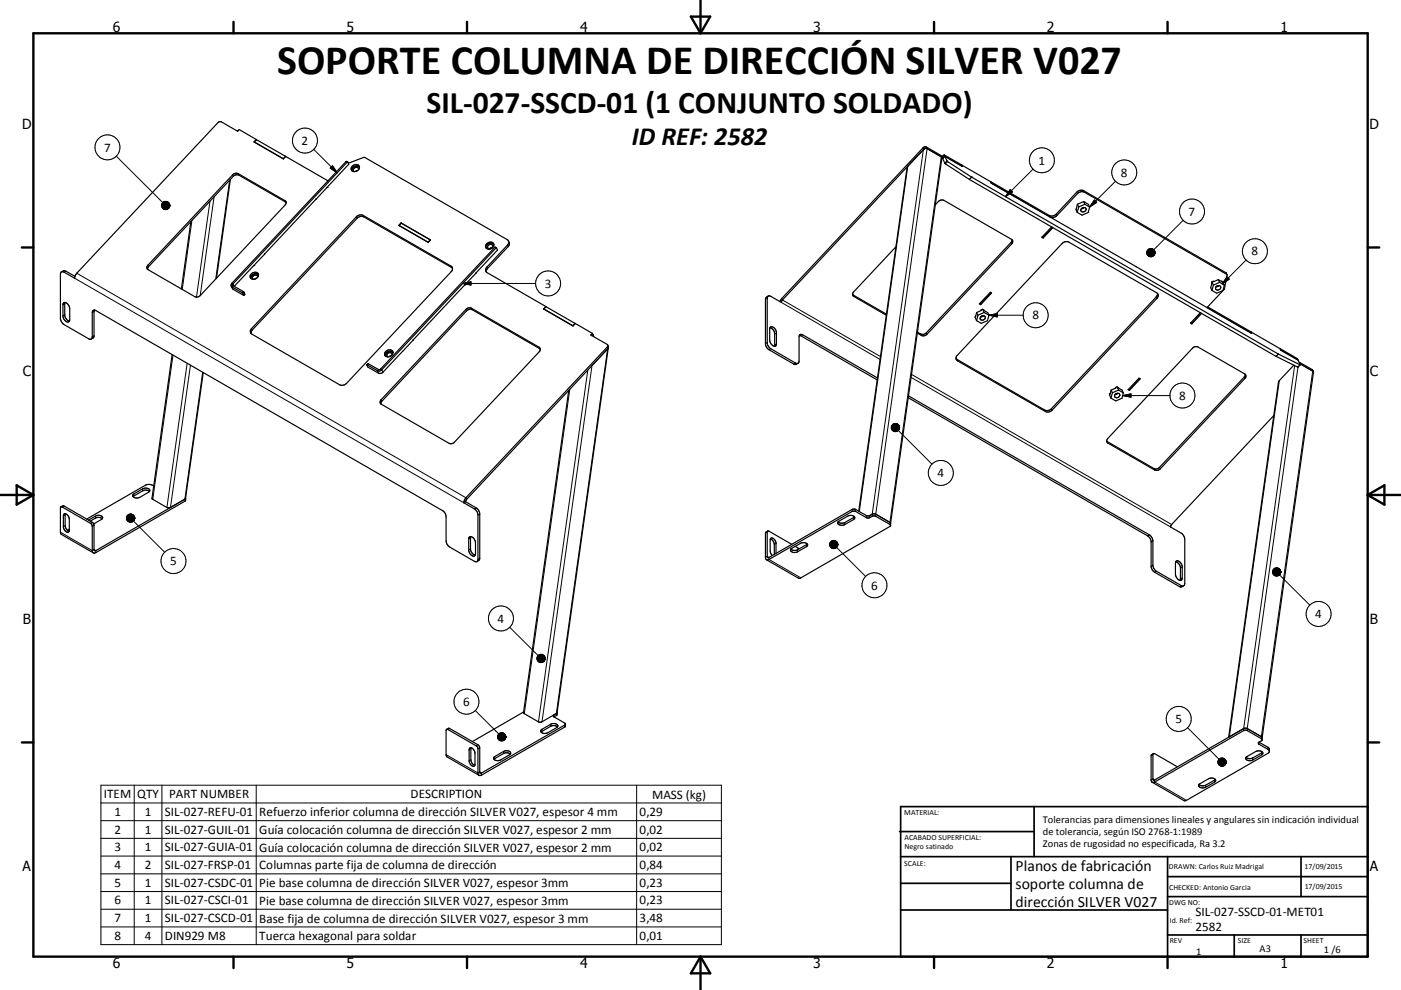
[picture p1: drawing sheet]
<svg xmlns="http://www.w3.org/2000/svg" width="420mm" height="297mm" viewBox="0 0 420 297" stroke-linecap="round" stroke-linejoin="round" font-family="sans-serif">
<g fill="none" stroke="#000" stroke-width=".36">
<path d="M69.1 53.8l-4.2 29.7M69.7 52.5a1.5 1.5 0 0 1 1.7-.4l14 8.1a.83 .83 0 0 1 0 1.3l-25.3 27.1a1.42 1.42 0 0 1-1.7 .4l-14-8.1a.82 .82 0 0 1-.1-1.3zM76.3 42.6l8.6 5M76.3 42.6v.1M76.3 42.6l.6-.7 8.7 5M76.8 41.8l-5.1-2.9-.5 .4-4.8-2.7-.9 .1-42.5 45.3-.5 .7-.1 .8-3.4-2-.6 .1M76.8 41.8l.1 .1M76.8 41.8l-.7 .8 8.9 5.1M84.9 47.6l.1 .1M85 47.7l.7-.8 12.6 7.4M85.6 46.9v.1M85.6 46.9l-.7 .7"/>
<path d="M94.8 59.7h.1M94.8 59.7l-15.5 16.5M98 56.2v.1M98 56.2l-3.2 3.5M104.3 48.6l-.6-.1-34.2 36.5-.2 .8M104.3 48.6l-34.4 36.6v.5l3.2 2M104.3 48.6l.3 .7-6.6 6.9M104.4 49l4.6-1.8 .4 .1 42.7 24.6a1.01 1.01 0 0 1 0 1.6l-6.1 6.6a1.01 1.01 0 0 0 0 1.7l17.6 10.2M105.8 49.7a1.05 1.05 0 0 1 1.4-.3 1.05 1.05 0 0 1 .4 1.4 1.17 1.17 0 0 1-1.3 .8 1.17 1.17 0 0 1-1-1.3zM107.2 51.2l-.6 .2M107.5 50.9a.74 .74 0 0 0-1-.6 .74 .74 0 0 0-.2 1.2M107.8 50.1a1.48 1.48 0 0 0-2.3 1.1"/>
<path d="M276.9 44.8l-42.3 45.2-.3 .7-3.4-1.9h-.6M277 44.8l-5 5.4-14.5 103.2M277.4 44.5l-.5 .3M277.4 44.5h.4M277.5 44.5h.3M277.5 44.5l-.5 .3M277.8 44.5l.2 .1M278 44.6l4.2 2.4 .2 .3-15.4 109.7M278 44.6l4.8 2.7 .5-.4M283.1 46.5l-.6 .4-4.8-2.8-.8 .1-42.5 45.3-.6 1M283.1 46.5l.2 .4M283.1 46.5l5.1 2.9 .2 .5"/>
<path d="M283.3 46.9l5.2 3-.2-.4M283.3 46.9l-.7 .7 .9 1.6 7.2 4.7 91.9 53M283.3 46.9l.8 1.6 7.2 4.6 91.9 53.1M288.3 49.5l8.7 5 .2 .4 34.7 20.1M288.3 49.5h-.1M297 54.5v.1M297 54.5l.2 .5M297 54.5l17.6 10.2a1.77 1.77 0 0 0 2.1-.5l6.1-6.6a1.77 1.77 0 0 1 2.1-.4l42.6 24.6 .4 .6M57.2 66.5l-2.8 20.2M76.1 79.7l-5.9 6.2M76.1 79.7h.1M79.3 76.2v.1"/>
<path d="M79.3 76.2l-3.2 3.5M85.8 60.7l-14.3-8.2-1.2 .1-25.7 27.4-.4 .8M106.8 65.1a1.75 1.75 0 0 1 2.1-.5l26.3 15.2a1.02 1.02 0 0 1 .1 1.7l-31.4 33.5a1.8 1.8 0 0 1-2.1 .4l-26.3-15.2a1.01 1.01 0 0 1-.1-1.6zM120.2 66.9l8.9 5.1-.7 .7-8.9-5.1zM120.2 66.9l.1 .1M120.3 67l-.6 .7M129 72l-.6 .7M145.9 73.2a1.14 1.14 0 0 1 1.3-.6 1.14 1.14 0 0 1 .8 1.2 1.25 1.25 0 0 1-1.2 1 1.25 1.25 0 0 1-1.2-1zM146.4 73.6a.74 .74 0 0 1 .9-.3 .74 .74 0 0 1 .4 .9 .74 .74 0 0 1-.9 .5 .57 .57 0 0 1-.6-.4 .57 .57 0 0 1 .2-.7zM147.6 74.3l-.8 .4M148.1 73.3a1.44 1.44 0 0 0-1.6-.2 1.44 1.44 0 0 0-.8 1.3M148.8 74.4l-.5-.2-34.3 36.6h-.6l-3-1.7"/>
<path d="M148.8 74.4l-34.3 36.5-.6 .4h-.6l-3.3-1.8M148.8 74.4l.4 .6-6.6 7M152.4 72.3l.3 .6-.2 .9-6.3 6.8-.4 1M268.6 74l-12.7 13.6-.3 .7M280.4 61.4l.9-.9a1.51 1.51 0 0 1 1.7-.4l20.4 11.8M303.4 71.9l.2 .5-.3 .8-25.4 27.1a1.51 1.51 0 0 1-1.7 .3l-1.2-.7M303.4 71.9l-.3 .8-25.4 27.1a1.4 1.4 0 0 1-1.7 .4l-.9-.6M312.7 71.2l.1 .2M314.8 65.1a1.78 1.78 0 0 0 2.1-.4l6.1-6.6a1.81 1.81 0 0 1 2.1-.4l42.6 24.6 .2 .3-.8 4.1-5.2 5.6M315.3 68.1l-3 3.1 .5 .2M315.5 68.2l-2.8 3-.3-.1M315.7 68.3l-2.9 3.1"/>
<path d="M318.4 73.1a1.81 1.81 0 0 1 2.1-.5l26.3 15.3a1.02 1.02 0 0 1 .1 1.6l-31.5 33.5a1.69 1.69 0 0 1-2 .4l-26.3-15.1a1.01 1.01 0 0 1-.1-1.7zM322.6 62.9l.4 .8M323 61.3l-.3 1.2M323 61.3l.4 .8M323.4 62.1l-.4 1.6M324.4 60.7l-1.4 .6M324.9 60.5l.4 .8M325 62.3a.69 .69 0 0 1 .6 .8 .69 .69 0 0 1-1 .5 .55 .55 0 0 1-.5-.4 .55 .55 0 0 1 .1-.6M325 62.3l-.8 .3M325.3 60.7l1 .6 .4 .8M325.3 61.3l1.4 .8M325.3 61.3l-1.9 .8"/>
<path d="M326.7 62.1l-.4 1.6-1.9 .8-1.4-.8M331.8 74.9l43.5 25.1-.2-.4M18.4 81.6l-.3 .6v13.3a2.46 2.46 0 0 0 1.1 1.9l7.4 4.3h.8M18.4 81.6l1.1-.4 3 1.7M19.5 90.7a2.05 2.05 0 0 1 1.4 1.9l-.1 3.7M19.5 90.7l-.5 .2-.1 .3v3.8a1.48 1.48 0 0 0 1.8 1.5l.1-.2M19.5 90.7l-.1 4a2.17 2.17 0 0 0 1.4 1.6M28.3 93l-.1 7.7-.2 .6-.6 .4M28.3 93l104.4 60.2a2.26 2.26 0 0 1 1 1.8v7.3a2.29 2.29 0 0 0 1.1 1.8l7.4 4.3 .8 .1M28.3 93l-.5 .2-.1 .6v7.2l-.3 .7M69.3 85.8l.6 1 3.2 1.9M69.3 85.8l3.4 2.1 .4 .8"/>
<path d="M73.1 87.7h.1M73.2 87.7l.2 .6-.3 .4M76.9 83.5l-.5 .2M77.2 83.2a.74 .74 0 0 0-1-.6 .74 .74 0 0 0-.2 1.2M77.5 82.4a1.47 1.47 0 0 0-2.3 1.1M77.5 82.4a1.47 1.47 0 0 1-1.5 1.4M77.5 82.4a1.25 1.25 0 0 0-1.7-.6 1.25 1.25 0 0 0-.5 1.8l.7 .2M135.7 80.5l-26.6-15.4a1.75 1.75 0 0 0-2.1 .4l-31.4 33.5-.3 1M139.4 85.4l-15.5 16.6M139.4 85.4h.1M139.8 92.7l.7-.3 .8 .1 20.3 11.6a.84 .84 0 0 1 .1 1.4l-25.4 27.1a1.4 1.4 0 0 1-1.7 .4l-20.3-11.7a.85 .85 0 0 1 0-1.4zM142.6 82h.1"/>
<path d="M142.7 82l-3.3 3.4M163.1 92.7l8.6 5M163.1 92.7v.1M163.6 92l-.6 .7 8.8 5.1 .7-.7 5.1 2.9M163.6 92l.1 .1M163.7 92l8.7 5M163.7 92l-.6 .7M171.7 97.7l.1 .1M172.4 97v.1M172.4 97l-.7 .7M230.3 88.8l-.3 .7v13.3a2.29 2.29 0 0 0 1.1 1.8l7.4 4.3 .8 .1M230.3 88.8l-.6 .5-.2 .5v13.3a2.29 2.29 0 0 0 1.1 1.8l7.6 4.4 1.1-.3"/>
<path d="M230.8 98.3a1.21 1.21 0 0 1 1.3 0 1.21 1.21 0 0 1 .6 1.1l.1 4-.3 .4-.3 .1M230.8 98.3v3.7a2.06 2.06 0 0 0 1.4 1.9M230.9 98.3a2.08 2.08 0 0 1 1.4 1.7l-.1 3.9M255.6 88.3l.4 .7 9.7 5.6M255.6 88.4l10.2 5.9M292.8 93.8l-.5 1.4 .5 1M292.8 93.8l.4 .8M293.2 94.6l-.4 1.6M293.7 91.1l.3 .1M293.9 91.2l.1 .2M294 95.1a.74 .74 0 0 1 1-.4 .74 .74 0 0 1 .4 .9 .74 .74 0 0 1-.9 .4 .56 .56 0 0 1-.6-.3 .56 .56 0 0 1 .1-.6zM294.6 92.8l-1.8 1"/>
<path d="M294.6 92.8l1.5 1 .4 .8M294.6 92.8l.4 1M294.7 94.7l-.6 .3M294.8 94.7l-.8 .4M295 93.8l1.5 .8M295 93.8l-1.8 .8M296.5 94.6l-.4 1.6-1.9 .8-1.4-.8M296.9 87.7l.4 .2-3.3 3.5-.4-.2zM297.1 87.8l-3.1 3.4M347 88l-.3 1.1-31.5 33.5a1.76 1.76 0 0 1-2 .4l-26.6-15.4M357.2 97l.1 .2M359.9 93.8l-3 3.1 .4 .3"/>
<path d="M360.1 93.9l-2.8 3.1-.3-.2M360.3 94l-3 3.2M362.1 92.1l12.9 7.4 .2 .5M363.3 84.6l-.3 1.7 .4 .9M363.3 84.6l.5 .9M363.8 85.5l-.4 1.7M364.6 86a.74 .74 0 0 1 1-.4 .74 .74 0 0 1 .4 1 .74 .74 0 0 1-1 .4 .57 .57 0 0 1-.6-.3 .57 .57 0 0 1 .2-.7zM365.2 85.7l-.5 .2M365.3 83.9l1.3 .7 .5 1M365.3 83.9l-2 .7M365.3 83.9l.3 .8M365.4 85.7l-.8 .4"/>
<path d="M365.6 84.7l1.5 .9M365.6 84.7l-1.8 .8M367.1 85.6l-.5 1.6-1.8 .8-1.4-.8M375.1 99.6l8.7 5 .2 .4 5.2 3M375.1 99.6h-.1M51.6 106.4l-6 43.1 .2 .3 4.8 2.6 4.8-2.6M60.9 111.8l-5.4 37.9M110 109.5h.1M110.4 109.1h.1M110.4 109.1l-.4 .4M115.6 105.5a1.12 1.12 0 0 1 1.4-.6 1.12 1.12 0 0 1 .7 1.2 1.25 1.25 0 0 1-1.2 1 1.25 1.25 0 0 1-1.2-1zM117.2 106.7l-.5 .3"/>
<path d="M117.5 106.5a.74 .74 0 0 0-1-.6 .74 .74 0 0 0-.2 1.2M117.8 105.7a1.45 1.45 0 0 0-2.3 1.1M123.9 102h.1M123.9 102l-9.2 9.8-.7 .2-.6-.1-3.1-1.8-.3-.6M162 104.7l-20.4-11.8a1.5 1.5 0 0 0-1.7 .4l-25.4 27.1-.3 .8M170.5 117.1l-13.5 96.7 .2 .3 4.6 2.6 .7-.2 4.4-2.5M177.6 100l-.4 .6 5 2.9M177.6 100l.2 .5M177.8 100.5l-.3 .2M177.8 100.5l.3 .5M182.2 103.5l.2 .9M182.2 103.5l-.2 .6-42.3 45.2-.7 1.5"/>
<path d="M182.4 104.4l-15.4 109.4M182.4 104.4l-42.6 45.5-.2 .6M239.3 109l.3-.7v-7.3a.65 .65 0 0 1 .3-.6 .65 .65 0 0 1 .7 0l22.5 13M239.7 100.6l23.3 13.4M272.3 119.3l71.7 41.5a2.29 2.29 0 0 1 1.1 1.8v7.3a2.29 2.29 0 0 0 1.1 1.8l7.6 4.4 1.1-.3M272.4 118.8l72.4 41.8 .8 1.4 .1 7.8 .3 .8 .7 .8 7.4 4.3 .8 .1M333.1 117l-.5 1.5 .5 1M333.1 117l.4 .8M333.5 117.8l-.4 1.7M334.3 118.3a.75 .75 0 0 1 1-.3 .75 .75 0 0 1 .4 .9 .75 .75 0 0 1-.9 .4 .57 .57 0 0 1-.6-.3 .57 .57 0 0 1 .1-.7zM334.9 116.1l-1.8 .9M334.9 116.1l1.5 .9 .4 .9"/>
<path d="M334.9 116.1l.5 .9M335 118l-.6 .2M335.1 118l-.8 .4M335.4 117l1.4 .9M335.4 117l-1.9 .8M336.8 117.9l-.4 1.6-1.9 .8-1.4-.8M338.3 116.8l.2 .1M338.5 116.9l.1 .2M341.5 113.4l.4 .2-3.3 3.5-.4-.2zM341.7 113.6l-3.2 3.3M357.5 104.5a1.36 1.36 0 0 1 1.7-.4l14 8.1a.85 .85 0 0 1 0 1.3l-25.3 27.1a1.5 1.5 0 0 1-1.7 .4l-14-8.1a.88 .88 0 0 1-.1-1.3zM373.3 112.3l-.3 .8-25.3 27.1a1.45 1.45 0 0 1-1.7 .4l-14.2-8.2"/>
<path d="M382.6 106.9h.1M382.6 106.9l6.5 3.3 .7-.7M383.2 106.2h.1M383.2 106.2l6.5 3.2M383.8 104.6l5.2 3 .8 1.8M383.8 104.6l.2 .5M383.8 104.6v.1M387.9 109.6l-4.6 5.1-14.9 106.5M389.4 108.6l4 2.3 .4 .6M389.6 109l4 2.3M389.7 109.4l.1 .1M389.8 109.4v.1"/>
<path d="M393.6 111.3l.2 .5M393.6 111.3l.2 .2M393.8 111.8l-15.4 109.5M393.8 111.5v.3M393.8 111.8l-.1 .2M381.9 124.7l-30.7 32.8-.3 .6 3.2 1.9a2.5 2.5 0 0 1 1.1 1.8v13.3l-.3 .7M18.3 152.1l-.2 .3v7.3l.2 .5 9.7 5.7M18.3 152.1h.3l8.8 5.1 .3 .6v7.4l.3 .7M19.2 154.3a1.37 1.37 0 0 1 1.6 1.5v3.2a.66 .66 0 0 1-.6 .7 .66 .66 0 0 1-.7-.5l-.5-1.2v-3.2zM19.6 154.1l-.1 3.6a1.85 1.85 0 0 0 1.2 1.7M20.8 158.7l-.6 .4M30.7 155.6a1.8 1.8 0 0 0-2-.2l-1.6 .9"/>
<path d="M30.7 155.6l-2.6 1.6M30.7 155.6a.83 .83 0 0 0-.3-.9 .83 .83 0 0 0-.8-.1l-.7 .1-2.4 1.3M44.8 147.5a1.82 1.82 0 0 0-2-.2l-2.9 1.7M44.8 147.4l-2.9 1.8a1.89 1.89 0 0 1-2-.2M44.8 147.4a1.13 1.13 0 0 0-.6-1 1.13 1.13 0 0 0-1.2 .2l-3 1.7-.2 .3 .1 .4M46.1 145.8a2.46 2.46 0 0 0-2.5-.2l-17.6 10.1M55.4 149.8l-26.8 15.4h-.3l-.1-.3v-7.3l-.3-.7-8.7-5.1-.9 .3M55.5 149.7l-.1 .1M55.6 149.7l.1-.2-.1 .7-.2 .2-26.7 15.4-.7 .1M139 150.8l3.2 1.9a2.26 2.26 0 0 1 1.1 1.8v13.3l-.3 .7M139.6 150.5l3.2 1.9a2.29 2.29 0 0 1 1 1.8v13.3l-.2 .6-.6 .4M139.6 150.5l-.6 .3"/>
<path d="M230.2 159.3l-.7 .7v7.2l.3 .7M230.2 159.3l.4 .1 6.8 3.9M251.3 156.5l2.8-1.7a1.34 1.34 0 0 1 2.2 .7l-.4 .4-2.6 1.5a1.36 1.36 0 0 1-2.1-.7zM256.2 155l-2.9 1.8a1.84 1.84 0 0 1-2-.2M267 157l-.2-.3-4.2-2.4-.8-.1-1.7 .6-3.7-2h-.8l-25.3 14.5-.3-.4 .2-7.6M267 157.6l-.2-.3-4.4-2.5h-.6l-1.7 .6-3.6-2h-.9l-25 14.5h-.8M267 157.6l-.2 .3-26.9 15.6-.6-.1-9.5-5.5M267 157v.6M141.1 161a2.04 2.04 0 0 1 1.5 1.9l-.1 3.6M141.1 161l-.4 .1-.2 .4v3.7a1.46 1.46 0 0 0 1.9 1.5l.1-.2M141.1 161v3.9a2.11 2.11 0 0 0 1.4 1.7M231 161.7a1.75 1.75 0 0 1 1.2 1.7v2.9"/>
<path d="M232.7 166v-3.2a1.15 1.15 0 0 0-1.7-1.2l-.1 3.9 .6 1.2M238.4 163.9l1 .9M242 163.2a1.87 1.87 0 0 0-2-.2l-2.9 1.8M242 163.2l.1 .4-.2 .3-2.8 1.6a1.34 1.34 0 0 1-2.1-.6l.1-.1M242 163.2l-2.9 1.7a1.73 1.73 0 0 1-2-.2M352.5 168.6a1.21 1.21 0 0 1 1.3-.1 1.21 1.21 0 0 1 .6 1.2v3.9l-.1 .3-.5 .2M352.5 168.6l-.1 3.6a2.04 2.04 0 0 0 1.4 1.9M352.5 168.5a2.11 2.11 0 0 1 1.4 1.7l-.1 3.9M133.9 218.8l-.2 7.6 .2 .6 9.7 5.6M133.9 218.8l.4 .1 8.5 4.9 .3 .4 .2 7.7 .3 .7M157 213.6l-15.4 8.9M162.3 218.9l2.8-1.6a1.39 1.39 0 0 1 2.1 .6l-.3 .4-2.6 1.5a1.37 1.37 0 0 1-2.2-.6z"/>
<path d="M166.9 214l-.9 .6v.4l3.5 2.2M167 213.8l-.1 .2M167 213.8v.7l-.9 .6M167.1 218.1a1.82 1.82 0 0 0-2-.2l-2.9 1.7M169.5 217.2l-.2 .3-25.1 14.5-.4-.4v-7.2l-.3-.7-8.7-5.1-.3-.1-.6 .3M169.5 217.2l-.2 .9-24.9 14.4-.8 .1M140.8 224.5a1.37 1.37 0 0 1 1.6 1.5v3.3a.67 .67 0 0 1-.6 .6 .67 .67 0 0 1-.7-.5l-.4-.9zM141.2 224.4v3.5a1.78 1.78 0 0 0 1.2 1.7M148 227.2l3-1.8a1.36 1.36 0 0 1 2.1 .7l-3 1.9a1.4 1.4 0 0 1-2.1-.6zM153 226.2a1.79 1.79 0 0 0-2-.2l-2.9 1.8M345.8 226.1l-.7 .6v7.3l.3 .7M345.8 226.1h.4l6.8 4"/>
<path d="M359.5 235.3l2.8-1.7a1.2 1.2 0 0 1 1.3-.3 1.2 1.2 0 0 1 .8 1.1l-2.9 1.8a1.37 1.37 0 0 1-2.2-.7zM364.4 233.8l-2.9 1.8a1.88 1.88 0 0 1-2.1-.2M373.7 227.1l2.8-1.6a1.4 1.4 0 0 1 2.1 .6l-3 1.9a1.36 1.36 0 0 1-2.1-.6zM377.5 222.7l-.2 .3 .2 .3 2.6 1.5 .5 .6M377.5 222.7l2.8 1.6 .2 .3 .1 .8M378.4 221.3l-4.5-2.7-.9-.1-27 15.5-.3-.2 .1-7.7M378.4 221.9l-4.5-2.7-.9-.1-26.8 15.5-.8 .1M378.4 221.9l-.9 .8M378.4 221.3v.6M378.5 225.7l-2.9 1.7a1.74 1.74 0 0 1-2-.2M380.6 225.4l-.5 .6-24.6 14.2h-.5l-9.6-5.5"/>
</g>
<g fill="none" stroke="#000" stroke-width=".3">
<path d="M34.9 46.8l13.9 14M64.2 59l-4.2 29.7M68.8 54.1l-4.1 29.6M69.7 52.5l.2 .4M71.4 52.1l.2 .5M94.1 44.8l7 7M99.7 49.7l1.4 2.1-2.1-1.4zM103.7 48.5l.3 .2M272.2 49.9l-14.6 103.6M276.7 44.3l.2 .5M276.8 44.9l-15.3 110M277.7 44.1l.3 .5-15.4 110.3"/>
<path d="M282.2 47l-15.4 110.3M282.5 46.9l.2 .4M282.7 46.8l.2 .5M283.9 48.2l-.6 .7M284.1 48.5l-.6 .7M290.6 53.8l.7-.7-.6 .8M302.8 56.9l.8 .7-2.1 1.4zM309.7 50.7l-8.2 8.3M322.8 57.6l.2 .5M324.9 57.2l.2 .5M328.1 60l.7 .7-2.1 1.4zM334.4 54.4l-7.7 7.7"/>
<path d="M44.3 79.6l.3 .4M57.5 66.1l-2.9 20.7M62.9 60.4l-4 28.7M85.4 60.2l.2 .4M106.8 65.1l.2 .4M108.9 64.6l.2 .5M135.2 79.8l.2 .5M148.3 74.2l.4 .3M152.1 73.5l.2 .5M303.1 72.7l.2 .5M314.6 64.7l.2 .4M316.7 64.2l.2 .5"/>
<path d="M322.7 62.5l-.1 .4M324.4 60.7l.5-.2 .4 .2M354.7 66.1l-8.8 8.8M373.6 78l-7.2 7.2M19.4 94.4l-.5 .3M19.4 91.2l-.5 .3M19.7 81.3l-.5 .3M22.4 83.5l116.6 67.3M23 82l116.7 67.3 .2 .5M28.2 93.5l-.5 .3M69.5 85l.4 .2 .3 .7M69.9 85.7l-.3 .4 .3 .7"/>
<path d="M72.9 87.5l-.3 .3M73.2 87.7l-.4 .4M75.4 98.6l.2 .4M138.7 85h21.9M138.7 85l2.5-.5v1zM139.7 92.8l.2 .5M141.3 92.5l.3 .4M146 80.1l.2 .5M230 89.5l-.5 .3M232.8 99.9l-.5 .3M234.3 90.7l29.6 17.1M234.4 89.5l.2 .5 29.4 17"/>
<path d="M255.8 88.5l.2 .5M277.7 99.8l.2 .5M296.5 94.6h10.3M296.5 94.6l2.5-.5v1zM346.7 89.1l.2 .4M367.5 81.8l.2 .5M367.9 83.1l.6 .6-2.1 1.5zM28.2 100.7l-.5 .3M51.9 106.5l-6.1 43.3M56.1 109l-6.1 43.3M57.1 109.6l-6 42.7M60.8 111.7l-5.4 38.7"/>
<path d="M110.4 109.1l-.3 .4M113.4 110.8l-.3 .4 .3 .7M114.1 110.7l.4 .2 .3 .8M114.3 119.9l.2 .5M161.6 104.1l.2 .5M170.8 116.8l-13.6 97.3M176.2 111l-14.8 105.6M177.2 100.4l.1 .2M177.5 109.7l-15 106.8M182 104.1l.3 .5M182.2 104.7l-15.4 109.4M230 102.8l-.5 .3"/>
<path d="M231.1 104.6l-.5 .3M232.8 103.2l-.5 .3M238.5 108.9l-.5 .3M240.6 100.4l-.5 .3M273.2 113.2l77.7 44.9M273.3 112.3l78 45.1M276 100.2l.2 .4M286.9 107.8l.2 .5M336.6 118.7h14.2M336.6 118.7l2.5-.5v1zM373 113.1l.2 .4M383.2 106.2l-.6 .7"/>
<path d="M383.6 114.2l-15 106.9M388.2 109.7l-15.3 109.5M389.1 110.1l-15.2 109.1M389.7 109.4l-.6 .7M393.4 110.9l.2 .4-15.4 110.3M269.3 129.1l10.1 10.2M313.2 123l.2 .4M315.2 122.6l.2 .4M332 132.5l.2 .4M18.1 159.7l9.6 5.5 .5-.3 .5 .3v.6M19.2 151.8l-.6 .3M19.5 154.5l-.5 .3"/>
<path d="M19.5 157.7l-.5 .3M27.7 156.7l-.6 .3M28.2 157.6l-.5 .3M28.7 154.8v.6M40 156.3l9.4 9.4M40.1 148.2v.6M42.8 146.6v.7M142.8 152.4l-.6 .3M143.8 154.2l-.5 .3M230 159.7l-.5 .3M253.3 156.8v.6M255.5 152.8v.6"/>
<path d="M255.9 155.3v.6M256.5 152.8v.6M259.7 154.7v.6M260.8 154.7v.6M346 140.6l.2 .4M347.7 140.2l.2 .4M141.1 164.7l-.6 .3M141.1 161.4l-.6 .3M143.8 167.5l-.5 .3M229.5 167.2l.5-.3 .6 .3v.7l9.5 5.5M232.7 163l-.5 .4M239.1 164.9v.6"/>
<path d="M241.8 163.4v.6M250.8 164.2l8.7 8.8M344.6 160.5l-.6 .3M345.7 162.3l-.6 .3M345.7 169.6l-.6 .3M346.7 171.4l-.5 .3M354.1 175.7l-.5 .3M354.4 173.4l-.5 .3M354.4 170.1l-.5 .3M383.6 172.5l9.1 9M152.8 188.2l8.5 8.5M134.8 218.6l-.5 .3"/>
<path d="M142.5 213.2l7 7M162.5 218.8v.6M165.1 217.3v.6M166.1 214.5v.6M166.8 214.1v.6M169.3 217.5v.6M356 218.3l9.5 9.5M30.3 235.6h186v47.8h-186zM40.2 235.6v47.8M48.5 235.6v47.8M76.8 235.6v47.8M133.7 226.4l9.6 5.5 .5-.3 .6 .3v.6"/>
<path d="M141.2 227.9l-.5 .4M141.2 224.7l-.5 .3M143.3 223.5l-.5 .3M143.8 224.4l-.5 .3M148.3 227v.6M151 225.4v.6M190.9 235.6v47.8M345.1 234l.6-.3 .5 .3v.6l9.5 5.5M345.7 226.4l-.6 .3M361.5 235.6v.6M364.1 234v.7M375.6 227.4v.6"/>
<path d="M377.5 222.7v.6M378.3 225.9v.6M380.1 224.2v.6M30.3 240.9h186M30.3 246.2h186M30.3 251.5h186M30.3 256.8h186M30.3 262.2h186M30.3 267.5h186M30.3 272.8h186M30.3 278.1h186"/>
<circle cx="32.2" cy="44.2" r="3.8"/>
<circle cx="91.4" cy="42.2" r="3.8"/>
<circle cx="312.4" cy="48.1" r="3.8"/>
<circle cx="337.1" cy="51.7" r="3.8"/>
<circle cx="357.4" cy="63.5" r="3.8"/>
<circle cx="376.2" cy="75.4" r="3.8"/>
<circle cx="164.3" cy="85" r="3.8"/>
<circle cx="310.5" cy="94.6" r="3.7"/>
<circle cx="354.5" cy="118.7" r="3.7"/>
<circle cx="282.1" cy="141.9" r="3.7"/>
<circle cx="52" cy="168.3" r="3.7"/>
<circle cx="262.2" cy="175.6" r="3.8"/>
<circle cx="150.2" cy="185.5" r="3.8"/>
<circle cx="395.3" cy="184.2" r="3.7"/>
<circle cx="139.9" cy="210.5" r="3.8"/>
<circle cx="353.4" cy="215.7" r="3.8"/>
</g>
<g fill="#000">
<circle cx="98" cy="56.2" r=".18"/>
<circle cx="291.3" cy="53.1" r=".18"/>
<circle cx="76.1" cy="79.7" r=".18"/>
<circle cx="139.4" cy="85.4" r=".18"/>
</g>
<g fill="none" stroke="#000" stroke-width=".71">
<path d="M10 10h400v277h-400zM70 6.6v3.4M140 6.6v3.4M207.1 5h5.8l-2.9 5zM210 0v10M280 6.6v3.4M350 6.6v3.4M6.6 74.2h3.4M410 74.2h3.5M0 148.5h10M5 145.6l5 2.9-5 2.9zM410 148.5h10.1"/>
<path d="M410 148.5l5.1-2.9v5.8zM6.6 222.7h3.4M410 222.7h3.5M70 287v3.4M140 287v3.4M210 287v10M210 287l2.9 5h-5.8zM280 287v3.4M350 287v3.4"/>
</g>
<g fill="none" stroke="#000" stroke-width=".51">
<path d="M269.7 249.5h40.3M270 242h140v45h-140zM270 257h140M303.1 257v16M310 242v15M350 257v30M390.1 257v12M270 265h33.1M270 273h80M350 269h60M350 263h60M350 280.5h60"/>
<path d="M370 280.5v6.5M390.1 280.5v6.5"/>
</g>
<g fill="#000" stroke="#000" stroke-width=".3">
<path d="M99.7 49.7l1.4 2.1-2.1-1.4zM302.8 56.9l.8 .7-2.1 1.4zM328.1 60l.7 .7-2.1 1.4zM50.8 61.1l.1 .5zM50.7 60.9l.2 .7zM50.5 60.7l.4 .9zM50.2 60.5l.7 1.1zM50 60.5h.2l.7 1.1zM49.7 60.4l1.2 1.2zM49.5 60.4h.2l1.2 1.2zM49.2 60.5l.3-.1 1.4 1.2zM48.9 60.6l.3-.1 1.7 1.1z"/>
<path d="M48.7 60.8l.2-.2 2 1zM48.7 60.8l2.2 .8-2.3-.6zM48.6 61l2.3 .6-2.4-.4zM48.5 61.2l2.4 .4-2.5-.1zM48.4 61.5l2.5 .1-2.5 .2zM48.4 61.8l2.5-.2-2.4 .5zM48.5 62.1l2.4-.5-2.3 .7zM48.6 62.3l2.3-.7-2.2 .9zM48.7 62.5l2.2-.9-2 1.1zM48.9 62.7l2-1.1-1.7 1.2zM49.2 62.8l1.7-1.2-1.4 1.3zM49.5 62.9l1.4-1.3-1.2 1.3z"/>
<path d="M50.9 61.6l-1.2 1.3zM50.9 61.6l-.9 1.2zM50.9 61.6l-.7 1.1zM50.9 61.6l-.4 1zM50.9 61.6l-.2 .8zM50.9 61.6l-.1 .6zM50.9 61.6v.3zM346.2 75.3l.1 .5zM346 75l.3 .8zM345.8 74.9l.5 .9zM345.6 74.7l.7 1.1zM345.3 74.6l1 1.2z"/>
<path d="M345.1 74.6h.2l1 1.2zM344.8 74.6h.3l1.2 1.2zM344.6 74.6h.2l1.5 1.2zM344.3 74.8l.3-.2 1.7 1.2zM344.1 74.9l.2-.1 2 1zM344.1 74.9l2.2 .9-2.4-.6zM343.9 75.2l2.4 .6-2.5-.4zM343.8 75.4l2.5 .4-2.5-.1zM343.8 75.7l2.5 .1-2.5 .2zM343.8 76l2.5-.2-2.5 .4zM343.8 76.2l2.5-.4-2.4 .7zM343.9 76.5l2.4-.7-2.2 .9z"/>
<path d="M344.1 76.7l2.2-.9-2 1zM344.3 76.8l2-1-1.7 1.2zM344.6 77l1.7-1.2-1.5 1.2zM344.8 77l1.5-1.2-1.2 1.2zM346.3 75.8l-1 1.2h-.2zM346.3 75.8l-1 1.2zM346.3 75.8l-.7 1.1zM346.3 75.8l-.5 1zM346.3 75.8l-.3 .8zM346.3 75.8l-.1 .5zM346.3 75.8l-.1 .3zM138.7 85l2.5-.5v1z"/>
<path d="M296.5 94.6l2.5-.5v1zM367.9 83.1l.6 .6-2.1 1.5zM336.6 118.7l2.5-.5v1zM269.6 127.7l.1 .6zM269.4 127.5l.3 .8zM269.3 127.3l.4 1zM269 127.2l.7 1.1zM268.8 127.1l.9 1.2zM268.5 127l.3 .1 .9 1.2zM268.3 127h.2l1.2 1.3zM268 127.1l.3-.1 1.4 1.3zM267.7 127.2l.3-.1 1.7 1.2z"/>
<path d="M267.5 127.4l.2-.2 2 1.1zM267.5 127.4l2.2 .9-2.3-.7zM267.4 127.6l2.3 .7-2.4-.4zM267.3 127.9l2.4 .4-2.5-.2zM267.2 128.1l2.5 .2-2.5 .1zM267.2 128.4l2.5-.1-2.4 .4zM267.3 128.7l2.4-.4-2.3 .6zM267.4 128.9l2.3-.6-2.2 .8zM267.5 129.1l2.2-.8-2 1zM267.7 129.3l2-1-1.7 1.1zM268 129.4l1.7-1.1-1.4 1.2zM268.3 129.5l1.4-1.2-1.2 1.2z"/>
<path d="M269.7 128.3l-.9 1.2h-.3zM269.7 128.3l-.9 1.2zM269.7 128.3l-.7 1.1zM269.7 128.3l-.4 .9zM269.7 128.3l-.3 .7zM269.7 128.3l-.1 .5zM269.7 128.3v.2zM40.3 154.9l.1 .6zM40.1 154.7l.3 .8zM39.9 154.5l.5 1zM39.7 154.3l.7 1.2zM39.5 154.2l.9 1.3z"/>
<path d="M39.2 154.2h.3l.9 1.3zM38.9 154.2h.3l1.2 1.3zM38.7 154.3l.2-.1 1.5 1.3zM38.4 154.4l.3-.1 1.7 1.2zM38.2 154.6l.2-.2 2 1.1zM38.2 154.6l2.2 .9-2.3-.7zM38.1 154.8l2.3 .7-2.4-.5zM38 155l2.4 .5-2.5-.2zM37.9 155.3l2.5 .2-2.5 .1zM37.9 155.6l2.5-.1-2.4 .3zM38 155.8l2.4-.3-2.3 .6zM38.1 156.1l2.3-.6-2.2 .8z"/>
<path d="M38.2 156.3l2.2-.8-2 1zM38.4 156.5l2-1-1.7 1.1zM38.7 156.6l1.7-1.1-1.5 1.2zM38.9 156.7l1.5-1.2-1.2 1.2zM40.4 155.5l-.9 1.1-.3 .1zM40.4 155.5l-.9 1.1zM40.4 155.5l-.7 1zM40.4 155.5l-.5 .9zM40.4 155.5l-.3 .7zM40.4 155.5l-.1 .5zM40.4 155.5v.2zM251.1 162.8l.1 .6z"/>
<path d="M250.9 162.6l.3 .8zM250.7 162.4l.5 1zM250.5 162.3l.7 1.1zM250.3 162.2l.9 1.2zM250 162.1l.3 .1 .9 1.2zM249.7 162.1h.3l1.2 1.3zM249.5 162.2l.2-.1 1.5 1.3zM249.2 162.3l.3-.1 1.7 1.2zM249 162.5l.2-.2 2 1.1zM249 162.5l2.2 .9-2.3-.7zM248.9 162.7l2.3 .7-2.4-.4zM248.8 163l2.4 .4-2.5-.2z"/>
<path d="M248.7 163.2l2.5 .2-2.5 .1zM248.7 163.5l2.5-.1-2.4 .4zM248.8 163.8l2.4-.4-2.3 .6zM248.9 164l2.3-.6-2.2 .8zM249 164.2l2.2-.8-2 1zM249.2 164.4l2-1-1.7 1.1zM249.5 164.5l1.7-1.1-1.5 1.2zM249.7 164.6l1.5-1.2-1.2 1.2zM251.2 163.4l-.9 1.2h-.3zM251.2 163.4l-.9 1.2zM251.2 163.4l-.7 1.1zM251.2 163.4l-.5 .9z"/>
<path d="M251.2 163.4l-.3 .7zM251.2 163.4l-.1 .5zM251.2 163.4v.2zM383.9 171.1l.1 .5zM383.7 170.8l.3 .8zM383.6 170.6l.4 1zM383.3 170.5l.7 1.1zM383.1 170.4l.9 1.2zM382.8 170.3l.3 .1 .9 1.2zM382.5 170.4l.3-.1 1.2 1.3zM382.3 170.4h.2l1.5 1.2zM382 170.6l.3-.2 1.7 1.2z"/>
<path d="M381.8 170.7l.2-.1 2 1zM381.8 170.7l2.2 .9-2.3-.7zM381.7 170.9l2.3 .7-2.5-.4zM381.5 171.2l2.5 .4-2.5-.1zM381.5 171.5l2.5 .1-2.5 .1zM381.5 171.7l2.5-.1-2.5 .4zM381.5 172l2.5-.4-2.3 .6zM381.7 172.2l2.3-.6-2.2 .9zM381.8 172.5l2.2-.9-2 1zM382 172.6l2-1-1.7 1.2zM382.3 172.8l1.7-1.2-1.5 1.2zM382.5 172.8l1.5-1.2-1.2 1.2z"/>
<path d="M384 171.6l-.9 1.2h-.3zM384 171.6l-.9 1.2zM384 171.6l-.7 1.1zM384 171.6l-.4 1zM384 171.6l-.3 .7zM384 171.6l-.1 .5zM384 171.6v.3zM163.3 197l.1 .5zM163.2 196.8l.2 .7zM163 196.6l.4 .9zM162.8 196.5l.6 1zM162.5 196.3l.9 1.2z"/>
<path d="M162.2 196.3h.3l.9 1.2zM162 196.3h.2l1.2 1.2zM161.7 196.4l.3-.1 1.4 1.2zM161.5 196.5l.2-.1 1.7 1.1zM161.3 196.7l.2-.2 1.9 1zM161.3 196.7l2.1 .8-2.3-.6zM161.1 196.9l2.3 .6-2.4-.4zM161 197.1l2.4 .4-2.5-.1zM160.9 197.4l2.5 .1-2.5 .2zM160.9 197.7l2.5-.2-2.4 .5zM161 198l2.4-.5-2.3 .7zM161.1 198.2l2.3-.7-2.1 .9z"/>
<path d="M161.3 198.4l2.1-.9-1.9 1.1zM161.5 198.6l1.9-1.1-1.7 1.2zM161.7 198.7l1.7-1.2-1.4 1.3zM162 198.8l1.4-1.3-1.2 1.3zM163.4 197.5l-.9 1.2-.3 .1zM163.4 197.5l-.9 1.2zM163.4 197.5l-.6 1.1zM163.4 197.5l-.4 1zM163.4 197.5l-.2 .8zM163.4 197.5l-.1 .6zM163.4 197.5v.3zM151.5 220.5l.1 .6z"/>
<path d="M151.4 220.3l.2 .8zM151.2 220.1l.4 1zM151 219.9l.6 1.2zM150.7 219.8l.9 1.3zM150.5 219.8h.2l.9 1.3zM150.2 219.8h.3l1.1 1.3zM149.9 219.9l.3-.1 1.4 1.3zM149.7 220l.2-.1 1.7 1.2zM149.5 220.2l.2-.2 1.9 1.1zM149.5 220.2l2.1 .9-2.3-.7zM149.3 220.4l2.3 .7-2.4-.4zM149.2 220.7l2.4 .4-2.4-.2z"/>
<path d="M149.2 220.9l2.4 .2-2.4 .1zM149.2 221.2l2.4-.1-2.4 .4zM149.2 221.5l2.4-.4-2.3 .6zM149.3 221.7l2.3-.6-2.1 .8zM149.5 221.9l2.1-.8-1.9 1zM149.7 222.1l1.9-1-1.7 1.1zM149.9 222.2l1.7-1.1-1.4 1.2zM150.2 222.3l1.4-1.2-1.1 1.2zM151.6 221.1l-.9 1.2h-.2zM151.6 221.1l-.9 1.2zM151.6 221.1l-.6 1.1zM151.6 221.1l-.4 .9z"/>
<path d="M151.6 221.1l-.2 .7zM151.6 221.1l-.1 .5zM151.6 221.1v.2zM367.5 228.1l.1 .6zM367.3 227.9l.3 .8zM367.2 227.7l.4 1zM366.9 227.5l.7 1.2zM366.7 227.4l.9 1.3zM366.4 227.4h.3l.9 1.3zM366.2 227.4h.2l1.2 1.3zM365.9 227.5l.3-.1 1.4 1.3zM365.6 227.6l.3-.1 1.7 1.2z"/>
<path d="M365.4 227.8l.2-.2 2 1.1zM365.4 227.8l2.2 .9-2.3-.7zM365.3 228l2.3 .7-2.4-.4zM365.2 228.3l2.4 .4-2.5-.2zM365.1 228.5l2.5 .2-2.5 .1zM365.1 228.8l2.5-.1-2.4 .3zM365.2 229l2.4-.3-2.3 .6zM365.3 229.3l2.3-.6-2.2 .8zM365.4 229.5l2.2-.8-2 1zM365.6 229.7l2-1-1.7 1.1zM365.9 229.8l1.7-1.1-1.4 1.2zM366.2 229.9l1.4-1.2-1.2 1.2z"/>
<path d="M367.6 228.7l-.9 1.2h-.3zM367.6 228.7l-.9 1.2zM367.6 228.7l-.7 1.1zM367.6 228.7l-.4 .9zM367.6 228.7l-.3 .7zM367.6 228.7l-.1 .5zM367.6 228.7v.2z"/>
</g>
<text font-size="12.6" x="83.1" y="22.2">SOPORTE COLUMNA DE DIRECCIÓN SILVER V027</text>
<text font-size="9.4" x="127.8" y="34">SIL-027-SSCD-01 (1 CONJUNTO SOLDADO)</text>
<text font-size="7.9" x="189.4" y="43.4">ID REF: 2582</text>
<g font-size="4.7">
<text x="304.5" y="261.2">Planos de fabricación</text>
<text x="304.5" y="266.6">soporte columna de</text>
<text x="304.5" y="272">dirección SILVER V027</text>
</g>
<g font-size="4.2">
<text x="33.9" y="9.6">6</text>
<text x="103.9" y="9.6">5</text>
<text x="173.9" y="9.6">4</text>
<text x="243.8" y="9.6">3</text>
<text x="313.9" y="9.6">2</text>
<text x="383.9" y="9.6">1</text>
<text x="6.7" y="38.7">D</text>
<text x="410.5" y="38.7">D</text>
<text x="6.9" y="112.9">C</text>
<text x="410.7" y="112.9">C</text>
<text x="6.9" y="187.1">B</text>
<text x="410.7" y="187.1">B</text>
<text x="6.8" y="261.4">A</text>
<text x="410.7" y="261.4">A</text>
<text x="33.9" y="290.4">6</text>
<text x="103.9" y="290.4">5</text>
<text x="173.9" y="290.4">4</text>
<text x="243.8" y="290.4">3</text>
<text x="313.9" y="290.4">2</text>
<text x="383.9" y="290.4">1</text>
</g>
<g font-size="3.9">
<text x="31.2" y="45.5">7</text>
<text x="90.4" y="43.4">2</text>
<text x="311.3" y="49.4">1</text>
<text x="336" y="53">8</text>
<text x="356.4" y="64.7">7</text>
<text x="375.2" y="76.6">8</text>
<text x="163.3" y="86.3">3</text>
<text x="309.5" y="95.8">8</text>
<text x="353.5" y="120">8</text>
<text x="281.1" y="143.2">4</text>
<text x="51.1" y="169.6">5</text>
<text x="261.2" y="176.9">6</text>
<text x="394.3" y="185.4">4</text>
<text x="149.2" y="186.8">4</text>
<text x="138.9" y="211.8">6</text>
<text x="352.4" y="216.9">5</text>
<text x="31.2" y="239.5">ITEM</text>
<text x="41.1" y="239.5">QTY</text>
<text x="50.7" y="239.5">PART NUMBER</text>
<text x="123.1" y="239.5">DESCRIPTION</text>
<text x="195.5" y="239.6">MASS (kg)</text>
<text x="34.3" y="244.8">1</text>
<text x="43.4" y="244.8">1</text>
<text x="49.4" y="244.9">SIL-027-REFU-01</text>
<text x="77.7" y="244.9">Refuerzo inferior columna de dirección SILVER V027, espesor 4 mm</text>
<text x="191.8" y="244.9">0,29</text>
<text x="34.3" y="250.1">2</text>
<text x="43.4" y="250.1">1</text>
<text x="49.4" y="250.1">SIL-027-GUIL-01</text>
<text x="77.7" y="250.2">Guía colocación columna de dirección SILVER V027, espesor 2 mm</text>
<text x="191.8" y="250.1">0,02</text>
<text x="34.3" y="255.4">3</text>
<text x="43.4" y="255.4">1</text>
<text x="49.4" y="255.4">SIL-027-GUIA-01</text>
<text x="77.7" y="255.5">Guía colocación columna de dirección SILVER V027, espesor 2 mm</text>
<text x="191.8" y="255.4">0,02</text>
<text x="34.3" y="260.8">4</text>
<text x="43.4" y="260.8">2</text>
<text x="49.4" y="260.8">SIL-027-FRSP-01</text>
<text x="77.7" y="260.9">Columnas parte fija de columna de dirección</text>
<text x="191.8" y="260.8">0,84</text>
<text x="34.3" y="266">5</text>
<text x="43.4" y="266">1</text>
<text x="49.4" y="266">SIL-027-CSDC-01</text>
<text x="77.7" y="266.2">Pie base columna de dirección SILVER V027, espesor 3mm</text>
<text x="191.8" y="266">0,23</text>
<text x="34.3" y="271.4">6</text>
<text x="43.4" y="271.4">1</text>
<text x="49.4" y="271.4">SIL-027-CSCI-01</text>
<text x="77.7" y="271.4">Pie base columna de dirección SILVER V027, espesor 3mm</text>
<text x="191.8" y="271.4">0,23</text>
<text x="358.4" y="274.9">SIL-027-SSCD-01-MET01</text>
<text x="34.3" y="276.7">7</text>
<text x="43.4" y="276.7">1</text>
<text x="49.4" y="276.7">SIL-027-CSCD-01</text>
<text x="77.7" y="276.8">Base fija de columna de dirección SILVER V027, espesor 3 mm</text>
<text x="191.8" y="276.7">3,48</text>
<text x="358.4" y="279.4">2582</text>
<text x="34.3" y="282">8</text>
<text x="43.4" y="282">4</text>
<text x="49.4" y="282">DIN929 M8</text>
<text x="77.7" y="282.1">Tuerca hexagonal para soldar</text>
<text x="191.8" y="282">0,01</text>
</g>
<g font-size="3.1">
<text x="312.7" y="246.8">Tolerancias para dimensiones lineales y angulares sin indicación individual</text>
<text x="312.7" y="250.4">de tolerancia, según ISO 2768-1:1989</text>
<text x="312.7" y="254">Zonas de rugosidad no especificada, Ra 3.2</text>
<text x="358.6" y="286.5">1</text>
<text x="377.6" y="285.6">A3</text>
<text x="396.9" y="285.9">1 /6</text>
</g>
<g font-size="2.4">
<text x="271.1" y="244.4">MATERIAL:</text>
<text x="271.2" y="252">ACABADO SUPERFICIAL:</text>
<text x="271.2" y="254.7">Negro satinado</text>
<text x="271.1" y="259.7">SCALE:</text>
<text x="350.4" y="260.8">DRAWN: Carlos Ruiz Madrigal</text>
<text x="391.1" y="260.6">17/09/2015</text>
<text x="350.5" y="267">CHECKED: Antonio Garcia</text>
<text x="391.2" y="266.7">17/09/2015</text>
<text x="350.5" y="271.4">DWG NO:</text>
<text x="350.7" y="276.9">Id. Ref:</text>
<text x="350.7" y="282.8">REV</text>
<text x="371.1" y="282.9">SIZE</text>
<text x="390.8" y="283">SHEET</text>
</g>
</svg>
